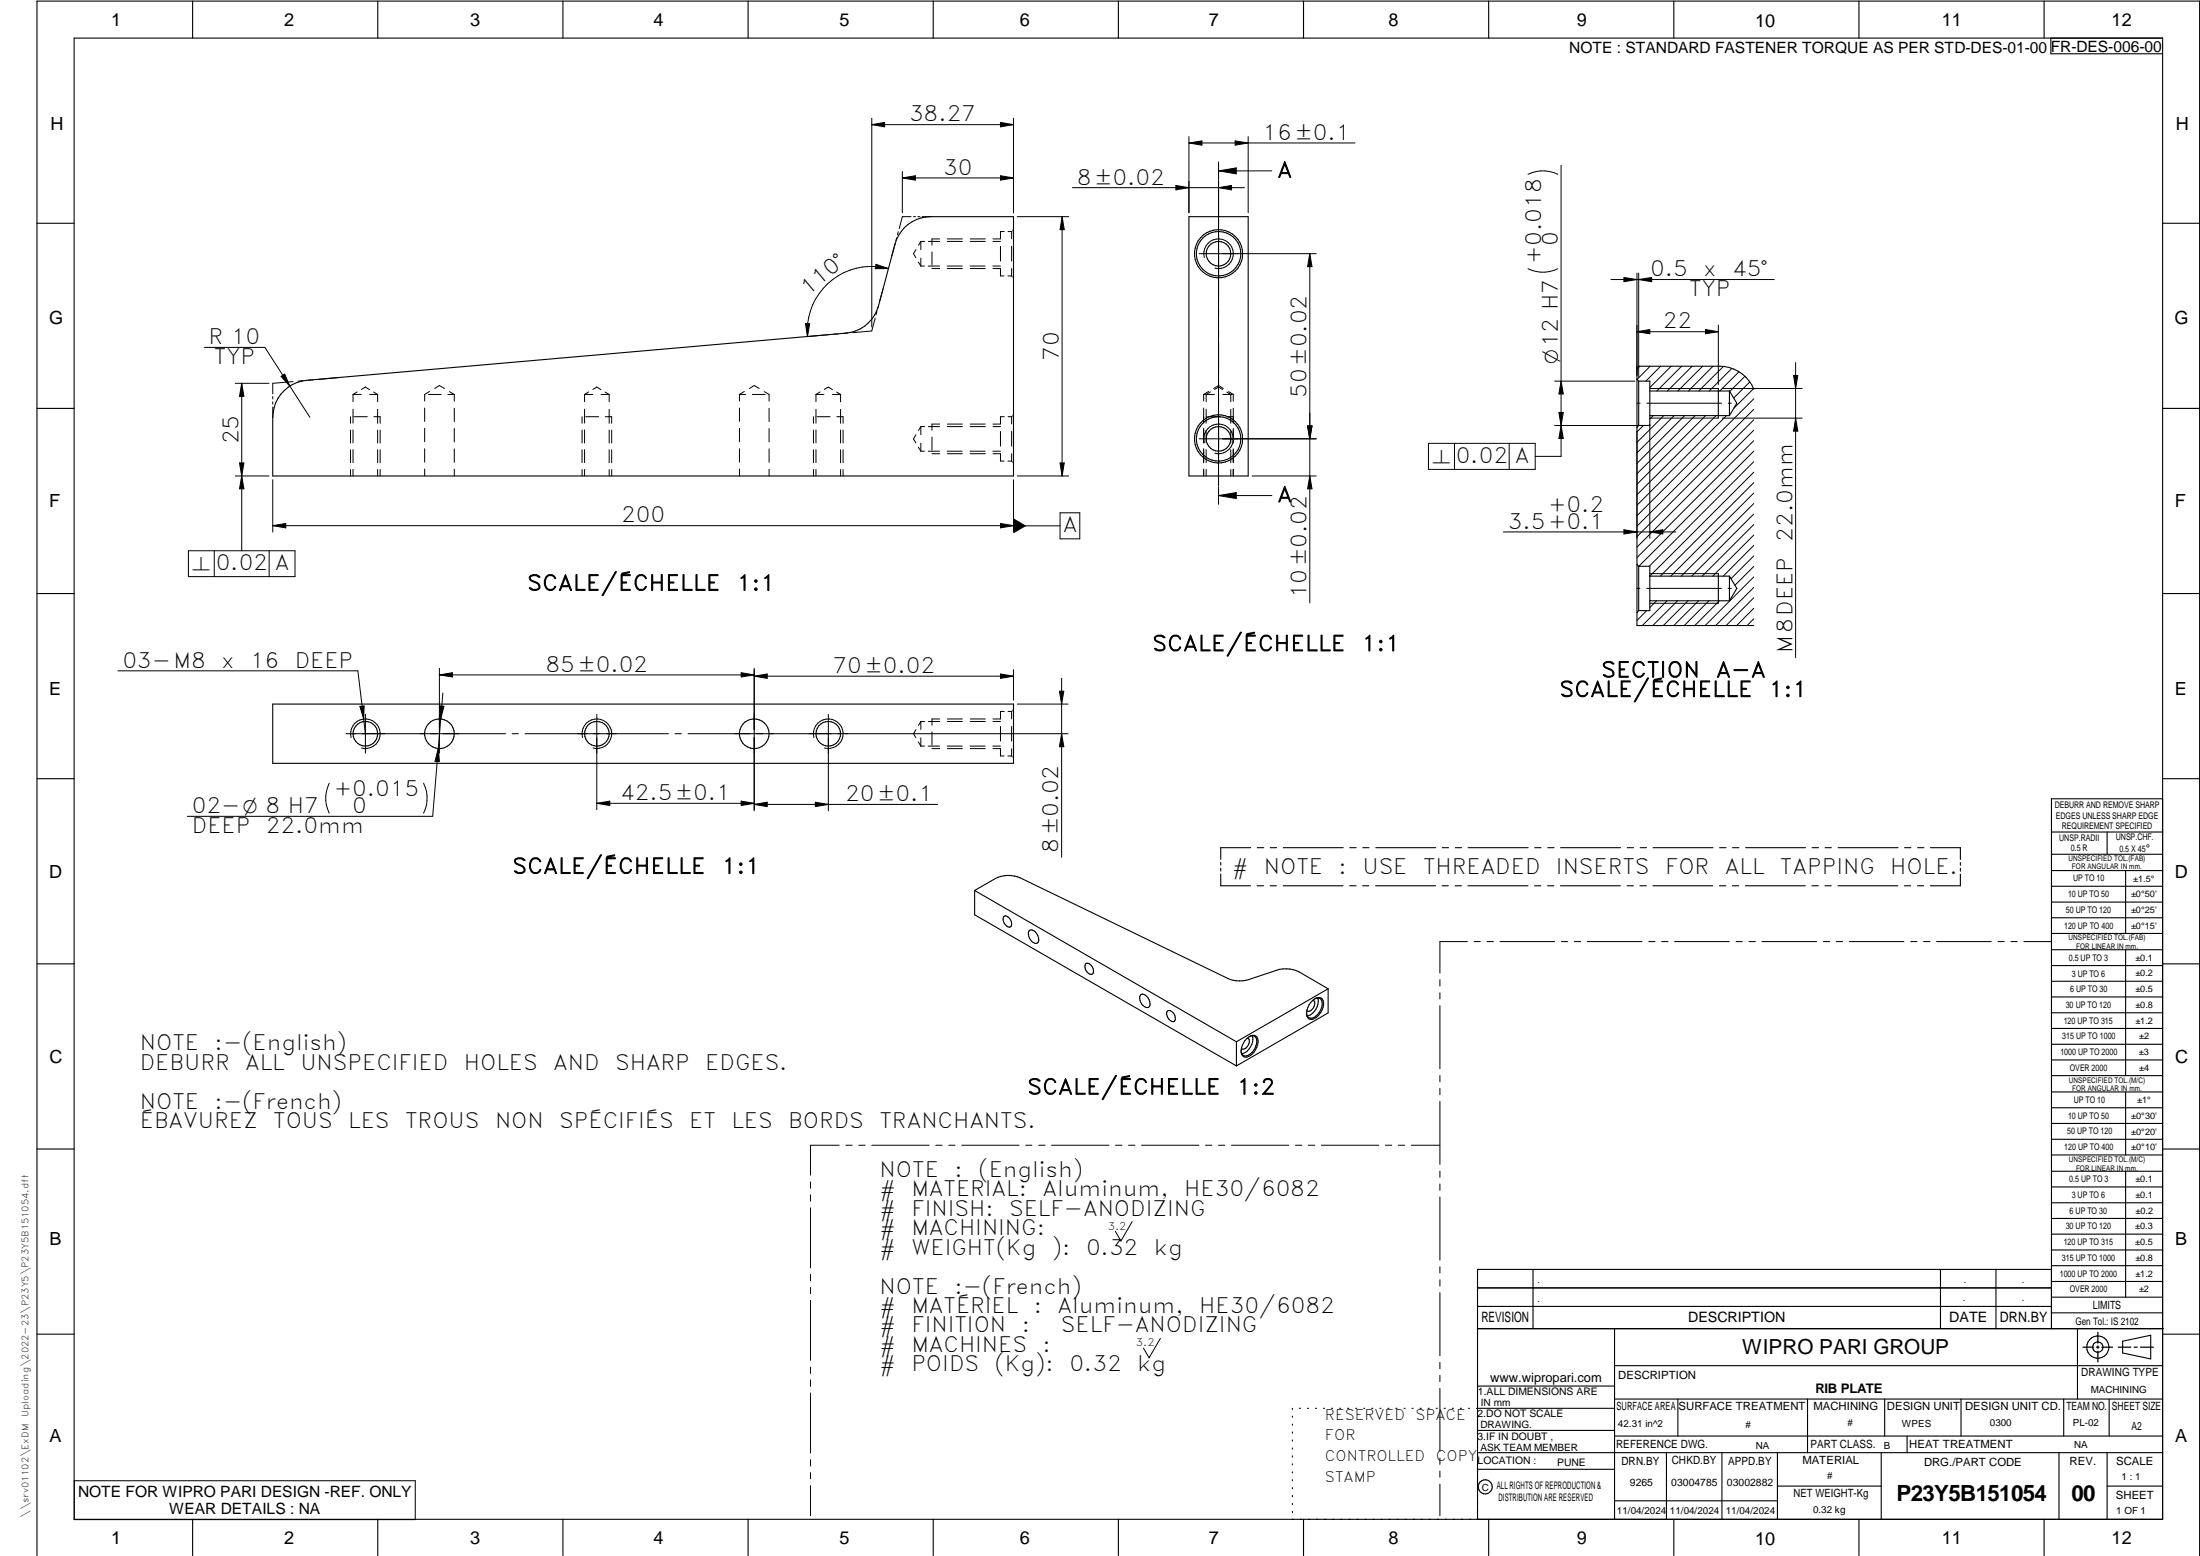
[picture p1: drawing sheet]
<svg xmlns="http://www.w3.org/2000/svg" width="594mm" height="420mm" viewBox="0 0 594 420" stroke-linecap="round" stroke-linejoin="round" font-family="sans-serif">
<g fill="none" stroke="#000" stroke-width=".3">
<path d="M20 10.3h564v400h-564zM52 .3v10M102 .3v10M152 .3v10M202 .3v10M252 .3v10M302 .3v10M352 .3v10M402 .3v10M452 .3v10M502 .3v10M552 .3v10"/>
<path d="M553.8 10.3v4.2h30.2M321 58.5h16.1v70h-16.1zM10 60.3h10M584 60.3h10M10 110.3h10M76.8 105.5a9.6 9.6 0 0 1 6-2.8l145.6-12.7a9.9 9.9 0 0 0 8.8-7.4l4.5-16.7a10 10 0 0 1 9.6-7.4h22.4v70h-200v-15.8a9.8 9.8 0 0 1 3.1-7.2zM442 102.4l.5 .5M442.5 114.9l-.5 .5M442.5 102.9v12M442.5 102.9h3v12h-3M445.5 105.6h21.5M445.5 112.2h21.5"/>
<path d="M464 104.9v8M467 105.6v6.6M467 105.6l2 3.3-2 3.3M473.6 105.1a10 10 0 0 0-9.3-6.2h-22.3v70h31.6M584 110.3h10M442 152.4l.5 .5M442.5 152.9v12M442.5 152.9h3v12h-3M445.5 155.6h21.5M464 154.9v8M467 155.6v6.6M467 155.6l2 3.3-2 3.3"/>
<path d="M10 160.3h10M442.5 164.9l-.5 .5M445.5 162.2h21.5M584 160.3h10M73.7 190.1h200v16h-200zM10 210.3h10M584 215.7h-30v143.1M584 210.3h10M329.6 236v3.2h8.1M329.6 232.9v.7M329.6 234.4v.8M337.7 228.9h-8.1v3.1"/>
<path d="M339.5 239.2h1.7M339.5 228.9h1.7M343 239.2h1.7M343 228.9h1.7M346.5 239.2h16.2M346.5 228.9h16.2M364.4 239.2h1.8M364.5 228.9h1.7M368 239.2h1.6M368 228.9h1.7M371.5 239.2h16.1M371.5 228.9h16.2"/>
<path d="M389.4 239.2h1.7M389.5 228.9h1.7M392.9 239.2h1.7M393 228.9h1.7M396.4 239.2h16.2M396.4 228.9h16.3M414.4 239.2h1.7M414.4 228.9h1.7M417.9 239.2h1.7M418 228.9h1.6M421.4 239.2h16.2M421.4 228.9h16.2"/>
<path d="M439.4 239.2h1.7M439.4 228.9h1.7M442.8 239.2h1.8M442.9 228.9h1.7M446.4 239.2h16.1M446.4 228.9h16.2M464.3 239.2h1.7M464.3 228.9h1.8M467.8 239.2h1.7M467.9 228.9h1.7M471.3 239.2h16.2M471.4 228.9h16.1"/>
<path d="M489.3 239.2h1.7M489.3 228.9h1.8M492.8 239.2h1.7M492.8 228.9h1.7M496.3 239.2h16.2M496.4 228.9h16.1M514.3 239.2h1.7M514.3 228.9h1.7M517.8 239.2h1.7M517.8 228.9h1.7M521.3 228.9h8.1v3.2M529.4 232.9v.7"/>
<path d="M529.4 234.5v.7M529.4 236.1v3.1h-8.2M554 224.7h30M554 230.7h30M554 235.1h30M554 239.3h30M569 224.7v6M574 235.1v17M263.2 240.5l5.6-3.3a7.9 7.9 0 0 1 6.7-.1l56.7 27.4 1.7 .3 2.6-.1 8.2-2.7a8.3 8.3 0 0 1 6.1 .4l7.8 4.6M263.2 240.5l70.7 40.8M263.2 240.5v6.5l70.7 40.8M271.2 247.4a1.93 1.93 0 0 1 1.7 2.9 1.93 1.93 0 0 1-1.7-2.9z"/>
<path d="M278.1 251.2a2.35 2.35 0 0 1 2.4 2.8 1.01 1.01 0 0 1-.9 .8 1.01 1.01 0 0 1-1-.6l-.6-1a1.79 1.79 0 0 1 .1-2zM554 243.6h30M554 247.8h30M554 252.1h30M554 256.5h30M574 256.5v33.9M10 260.3h10M293.3 260.1a1.93 1.93 0 0 1 1.7 2.9 1.94 1.94 0 0 1-1.9-2.6zM308.1 268.5a2.44 2.44 0 0 1 2.3 3.3 1.34 1.34 0 0 1-2.1-.7l-.3-.5a1.87 1.87 0 0 1 .1-2.1zM315.4 272.9a1.91 1.91 0 0 1 1.7 2.9 1.93 1.93 0 0 1-1.7-2.9zM337.3 279.9a1.36 1.36 0 0 1 1.7 .1 1.36 1.36 0 0 1 .3 1.6 3.9 3.9 0 0 1-3.2 3.6 1.29 1.29 0 0 1-1-1.5M338.1 279.7a4 4 0 0 1-2.8 4.8"/>
<path d="M354.4 270.3a1.68 1.68 0 0 1 2.9-.1 4.3 4.3 0 0 1-3.4 5.1 1.5 1.5 0 0 1-1.1-2l.7-1.9zM354.5 270.1a1.45 1.45 0 0 1 0 2.3 1.19 1.19 0 0 1-1.6 .5M355 269.7a1.26 1.26 0 0 1 1.4-.1 1.26 1.26 0 0 1 .6 1.2 4.1 4.1 0 0 1-3.2 4.2 1.37 1.37 0 0 1-1-1.5M355.8 269.5a4.1 4.1 0 0 1-2.8 4.8M358.6 267v6.5l-24.7 14.3M358.6 267l-24.7 14.3M554 260.7h30M554 265h30M554 269.2h30M554 273.5h30M554 277.7h30M584 260.3h10"/>
<path d="M333.9 281.3v6.5M336.7 280.5a1.68 1.68 0 0 1 2.9-.1 4.6 4.6 0 0 1-2.9 5.1 1.45 1.45 0 0 1-1.6-2l.4-1.3zM336.8 280.3a1.42 1.42 0 0 1 0 2.3 1.16 1.16 0 0 1-1.6 .5M554 282h30M554 286.2h30M554 290.4h30M554 294.9h30M554 299.1h30M574 294.9v17M10 310.3h10M554 303.4h30M554 307.6h30"/>
<path d="M554 311.9h30M554 316.3h30M574 316.3v34M584 310.3h10M554 320.5h30M554 324.8h30M554 329h30M554 333.2h30M554 337.5h30M399 358.8h185.2M399 352.8h155M399 347.8h155"/>
<path d="M414 342.8v16M436 358.8v51.5M524 342.8v16M539 342.8v16M554 341.8h30M554 346h30M554 350.3h30M554 354.5h30M554 342.8h-155v67.5M561 358.8v19M10 360.3h10M399 374.3h37"/>
<path d="M436 377.8h148M453.1 377.8v10M488.1 377.8v14.5M508.9 377.8v10M529.5 377.8v10M557.3 377.8v10M569.5 377.8v10M573.2 362.2l7.6-1.6v6.3l-7.6-1.6zM584 368.8h-148M584 360.3h10M349 380.3v.3M349 382.4v.3"/>
<path d="M349 384.6v.3M349 386.7v.3M349 388.8v.3M349 391v.3M349 393.1v.3M349 395.3v.3M349 397.4v.3M349 399.5v.3M350.9 380.3h.2M353.1 380.3h.2M355.2 380.3h.3M357.4 380.3h.3"/>
<path d="M359.6 380.3h.3M361.7 380.3h.3M363.9 380.3h.3M366.1 380.3h.3M368.3 380.3h.2M370.4 380.3h.3M372.6 380.3h.3M374.8 380.3h.3M376.9 380.3h.4M379.1 380.3h.3M381.3 380.3h.3M383.4 380.3h.4"/>
<path d="M385.6 380.3h.3M387.8 380.3h.3M390 380.3h.3M392.2 380.3h.3M394.3 380.3h.3M396.5 380.3h.3M398.7 380.3h37.3M399 396.7h37M399 392.3h185M399 386.2h37M436 387.8h148M450 392.3v18"/>
<path d="M465 392.3v18M480 392.3v18M508 392.3v18M515 387.8v4.5M556 392.3v18M569 392.3v18M52 410.3v9.7M102 410.3v9.7M152 410.3v9.7M202 410.3v9.7M252 410.3v9.7M302 410.3v9.7"/>
<path d="M349 401.7v.3M349 403.8v.4M349 406v.3M349 408.1v.3M352 410.3v9.7M402 410.3v9.7M436 405.3h44M452 410.3v9.7M480 401.3h28M502 410.3v9.7M552 410.3v9.7M569 401.3h15"/>
<path d="M10 420v-419.7h584v419.7"/>
<circle cx="329" cy="68.5" r="6.5"/>
<circle cx="329" cy="68.5" r="3.3"/>
<circle cx="329.1" cy="68.5" r="6"/>
<circle cx="329" cy="118.5" r="3.3"/>
<circle cx="329" cy="118.5" r="6.5"/>
<circle cx="329.1" cy="118.5" r="6"/>
<circle cx="98.7" cy="198.1" r="3.3"/>
<circle cx="118.7" cy="198.1" r="4"/>
<circle cx="161.2" cy="198.1" r="3.3"/>
<circle cx="203.7" cy="198.1" r="4"/>
<circle cx="223.7" cy="198.1" r="3.3"/>
<circle cx="566.5" cy="363.7" r="1.39"/>
<circle cx="566.5" cy="363.8" r="3"/>
<circle cx="401.1" cy="401.5" r="1.9"/>
</g>
<g fill="none" stroke="#000" stroke-width=".27">
<path d="M235.4 33.7l3.5-.6v1.1zM235.4 31.9v56.4M235.4 33.7h38.3M270.2 33.1l3.5 .6-3.5 .5zM273.7 31.9v25.5M321 36.9v20.5M321 38.6l3.6-.5v1.1zM321 38.6h44.9M333.5 38.1l3.6 .5-3.6 .6zM337.1 36.9v20.5M243.7 46.3v11.1M243.7 48l3.5-.5v1.1z"/>
<path d="M243.7 48h30M246 58.5h-2.3l-.9 3.2M246.7 58.5h.5M247.9 58.5h.5M249 58.5h2.3M270.2 47.5l3.5 .5-3.5 .6zM274.7 58.5h13.9M286.8 58.5l.6 3.5h-1.1zM286.8 58.5v70M289.6 50.7h46.4M317.5 50.1l3.5 .6-3.5 .6zM329.1 50.7l3.5-.6v1.2z"/>
<path d="M329.1 43.7v4.8M329.1 48.8v82.3M329.1 46.1h14.3M329.1 46.1l4.7-.8v1.6zM420.7 47.1a9 9 0 0 0-8.1 0M421.5 44.6v78.6h-6.9M236.6 71.4l3.3 1.1-3.6 .1zM238.5 78l-1 3.5M239.9 72.5a17.4 17.4 0 0 0-21.8 18.4M241.7 65.8l-.9 3.3M242.1 64.2l-.2 .8M242.6 62.6l-.2 .8"/>
<path d="M247.3 67.4l-.6 1.1 .6 1.1M248 70.7l.7 1.1M248.7 65.2v2.2M248.7 69.7v2.1M248.7 71.8h.9M248.7 65.2l-.7 1.1M248.7 65.2h1M250.6 71.8h3.1M250.7 65.2h3M251.7 68v3.5M251.7 72.5h2M253.7 64.5h-2v1.7"/>
<path d="M255.8 71.8h4M255.8 65.2h4.1M255.8 64.5h4.1M255.8 72.5h4.1M262 71.8h4M262 65.2h4.1M262 64.5h4.1M262 72.5h4.1M268.1 71.8h2.1M268.1 65.2h2.1M268.1 64.5h2.1M268.1 72.5h2.1v2h.9"/>
<path d="M270.2 66.5v4M271.2 62.5h-1v2M272.2 74.5h1M272.2 62.5h1M273.2 62.5v2M273.2 66.5v4M273.2 72.5v2M273.2 74.5l.1 .1M273.3 62.4l-.1 .1M273.5 74.8l.2 .2M273.7 62l-.2 .1M325.2 69.6a4 4 0 0 1 3.5-5.1 4 4 0 0 1 4.3 4.4 4 4 0 0 1-5 3.5"/>
<path d="M353.7 68.5l.6 3.5h-1.2zM353.7 68.5v94.3M355.4 68.5h-31.6M420.7 72.6a9 9 0 0 1-8.1 0M435 75.5h44.1M438.5 74.9l3.5 .6-3.5 .6zM442 73.7v27.6M442.5 75.5l3.5-.6v1.2zM442.5 73.7v28.2M55.2 93.8h16.3l12.2 18.9M217.5 87.4h1.1l-.5 3.5zM223.7 90.4l-5.2 .4"/>
<path d="M226.3 90.2l-1.2 .1M228.9 89.9l-1.2 .1M236.3 85.9l-.9 3.5-5.2 .4M236.8 84.2l-.2 .8M237.3 82.4l-.3 .9M442 89.6l3.5-.6v1.1zM442 89.6h22M442.8 98.9l-.8 .8M445.6 98.9l-3.5 3.5M448.4 98.9l-3.9 4M451.3 98.9l-5.8 5.7M454.1 98.9l-6.7 6.7"/>
<path d="M456.9 98.9l-6.6 6.7M459.8 98.9l-6.7 6.7M460.5 89l3.5 .6-3.5 .5zM462.6 98.9l-6.7 6.7M464 87.8v16M465.4 99l-6.7 6.6M467.6 99.5l-6 6.1M484.9 97.9v79.7M63.5 103.5h9.1M65.3 103.5v45.2M65.3 103.5l.6 3.5h-1.2zM73.7 107.1v.6"/>
<path d="M73.7 108.5v.6M73.7 109.9v2.8M75.9 101.6l1-.6 1.4 3.3zM79.1 103l-5.4 .5v2.8M81.9 102.8l-1.4 .1M84.6 102.6l-1.3 .1M91.5 101.9l-5.5 .5M94.7 112.5v1.8M94.7 116.1v3.5M95.3 106.5v2M95.3 110.5v3.8M95.3 106.5h2.3"/>
<path d="M95.3 116.1v3.5M95.7 112.5h3.5M96.5 105.8l-1.2 .7M97.6 105.2l1.1-.7 1.1 .7M99.8 106.5h2.2M100.9 105.9l1.1 .6M101 112.5h1.7v1.8M102 106.5v2M102 110.5v3.8M102 116.1v3.5M102.7 116.1v3.5M114.7 110.2v3.6"/>
<path d="M114.7 115.7v3.6M115.7 106.5h3.5M116 105.7l-1.3 .8v1.8M120 104.9l-1.3-.8-1.3 .8M120.9 106.5h1.8M121.4 105.7l1.3 .8M122.7 106.5v1.8M122.7 110.2v3.6M122.7 115.7v3.6M157.2 112.5v1.8M157.2 116.1v3.5M157.9 116.1v3.5"/>
<path d="M157.9 106.5h2.2M157.9 106.5v2M157.9 110.5v3.8M158.2 112.5h3.5M159 105.8l-1.1 .7M160.1 105.2l1.1-.7 1.1 .7M162.3 106.5h2.2M163.4 105.9l1.1 .6M163.4 112.5h1.8v1.8M164.5 116.1v3.5M164.5 106.5v2M164.5 110.5v3.8"/>
<path d="M165.2 116.1v3.5M199.7 106.5h1.7M199.7 106.5v1.8M199.7 110.2v3.6M199.7 115.7v3.6M201 105.7l-1.3 .8M203.2 106.5h3.4M205 104.9l-1.3-.8-1.3 .8M206.4 105.7l1.3 .8v1.8M207.7 110.2v3.6M207.7 115.7v3.6M219.7 112.5v1.8"/>
<path d="M219.7 116.1v3.5M220.3 106.5h2.2M220.3 116.1v3.5M220.3 106.5v2M220.3 110.5v3.8M220.7 112.5h3.4M221.4 105.8l-1.1 .7M222.6 105.2l1.1-.7 1.1 .7M224.8 106.5h2.2M225.9 105.9l1.1 .6M226 112.5h1.7v1.8M227 116.1v3.5"/>
<path d="M227 106.5v2M227 110.5v3.8M227.7 116.1v3.5M247.3 117.4l-.6 1.1 .6 1.1M248.7 115.2v2.2M248.7 119.7v2.1M248.7 115.2l-.7 1M248.7 115.2h1M250.7 115.2h3M251.7 118v3.5M253.7 114.5h-2v1.7M255.8 114.5h4.1"/>
<path d="M255.8 115.2h4.1M262 114.5h4.1M262 115.2h4.1M268.1 115.2h2.1M270.2 116.5v4M271.2 112.5h-1v2h-2.1M272.2 112.5h1M273.2 112.5v2M273.2 116.5v4M273.3 112.4l-.1 .1M273.7 112l-.2 .1M325 106.5v1.8"/>
<path d="M325 110.2v4.1M325 115.7v3.9M325 106.5h.3M325.2 119.5a4 4 0 0 1 3.5-5 4 4 0 0 1 4.3 4.4 4 4 0 0 1-5 3.5M325.5 106.5h2.4M325.7 110.5v3.8M325.7 116.1v3.5M326.1 112.5h3.5M326.4 105.7l-1.4 .8M326.8 105.8l-1.1 .7v2M328 105.2l1.1-.7 1.1 .7M330.2 106.5h2.4"/>
<path d="M330.4 104.9l-1.3-.8-1.4 .8M331.3 105.9l1.1 .6v2M331.3 112.5h1.7M331.8 105.7l1.2 .8M332.4 110.5v3.8M332.4 116.1v3.5M332.9 106.5h.1M333 106.5v1.8M333 110.2v4.1M333 115.7v3.9M353.1 115h1.2l-.6 3.5zM355.4 118.5h-31.6"/>
<path d="M385.7 119.7h28.9v7h-28.9zM392.8 119.7v7M407.5 119.7v7M419.8 102.9h21.7M419.8 114.9h23.2M421 111.4l1.1 7h-1.1l1.1-7zM421.5 102.9l.6 3.5h-1.1zM442 116.5v28.9M442 108.9h.9M443.8 114.9l-1.8 1.7M444.7 108.9h20.2M445.5 104.9h18.5"/>
<path d="M445.5 112.9h18.5M445.5 114.6v30.8M446.4 112.2l-.9 .9M449.3 112.2l-7.3 7.3M452.1 112.2l-10.1 10.1M454.9 112.2l-12.9 12.9M457.7 112.2l-15.7 15.7M460.6 112.2l-18.6 18.6M463.4 112.2l-21.4 21.4M465.1 104.9h21.6M465.1 112.9h21.6M466.2 112.2l-24.2 24.2"/>
<path d="M466.7 108.9h.8M469.6 100.4l-5.2 5.2M471.2 101.6l-4.1 4.1M472.5 103.1l-4.3 4.4M473.5 104.9l-5.3 5.3M473.6 107.7l-31.6 31.6M473.6 110.5l-31.6 31.6M473.6 113.4l-31.6 31.5M473.6 116.2l-31.6 31.5M473.6 119l-31.6 31.6M484.3 101.4h1.2l-.6 3.5zM484.9 112.9l.6 3.5h-1.2z"/>
<path d="M63.5 128.5h9.1M64.7 125h1.2l-.6 3.5zM65.3 128.5l.6 3.5h-1.2zM73.7 129.5v14.2M94.7 121.5v3.5M94.7 126.8v1.7M95.3 121.4v3.5M95.3 126.7v1.8M102 121.5v3.5M102 126.8v1.7M102.7 121.5v3.5M102.7 126.8v1.7"/>
<path d="M114.7 121.2v3.6M114.7 126.7v1.8M122.7 121.2v3.6M122.7 126.7v1.8M157.2 121.5v3.5M157.2 126.8v1.7M157.9 121.4v3.5M157.9 126.7v1.8M164.5 121.5v3.5M164.5 126.8v1.7M165.2 121.5v3.5M165.2 126.8v1.7"/>
<path d="M199.7 121.2v3.6M199.7 126.7v1.8M207.7 121.2v3.6M207.7 126.7v1.8M219.7 121.5v3.5M219.7 126.8v1.7M220.3 121.4v3.5M220.3 126.7v1.8M227 121.5v3.5M227 126.8v1.7M227.7 121.5v3.5M227.7 126.8v1.7"/>
<path d="M248 120.7l.7 1.1M248.7 121.8h.9M250.6 121.8h3.1M251.7 122.5h2M255.8 121.8h4M255.8 122.5h4.1M262 121.8h4M262 122.5h4.1M268.1 121.8h2.1M268.1 122.5h2.1v2h.9M272.2 124.5h1M273.2 122.5v2"/>
<path d="M273.2 124.5l.1 .1M273.5 124.8l.2 .2M273.7 129.5v14.2M274.7 128.5h13.9M286.3 125h1.1l-.6 3.5zM286.3 138.5h5.3v7h-5.3zM325 121.2v3.8M325 126.7v1.8M325.7 121.4v3.5M325.7 126.7v1.8M329.1 133.8l4.7-.8v1.6zM329.1 131.4v4.8"/>
<path d="M329.1 133.8h14.3M332.4 121.5v3.5M332.4 126.8v1.7M333 121.2v3.8M333 126.7v1.8M338.1 128.5h17.3M353.7 128.5l.6 3.5h-1.2zM473.6 138.8l-16.8 16.8M473.6 121.8l-31.1 31.1M473.6 124.7l-28.3 28.2M473.6 127.5l-28.1 28.1M473.6 130.3l-25.3 25.3"/>
<path d="M473.6 133.1l-22.4 22.5M473.6 136l-19.6 19.6M50.9 148.7h28.8v7h-28.8zM57.9 148.7v7M72.7 148.7v7M73.7 141.9l3.5-.5v1.1zM73.7 141.9l212.6 .1M270.2 141.4l3.5 .5-3.5 .6zM406 143.6h46.5M438.5 143l3.5 .6-3.5 .6zM442 158.9h.8M444.7 158.9h20.2"/>
<path d="M445.5 154.9h18.5M445.5 143.6l3.5-.6v1.2zM466.6 158.9h.9M473.6 141.6l-14 14M473.6 144.5l-11.1 11.1M473.6 147.3l-8.3 8.3M473.6 150.1l-6.2 6.2M473.6 153l-5.1 5M473.6 155.8l-13.1 13.1M473.6 158.6l-10.3 10.3M444.7 164.9l-2.7 2.7M445.5 162.9h18.5"/>
<path d="M447.3 162.2l-1.8 1.8M450.2 162.2l-6.7 6.7M453 162.2l-6.7 6.7M455.8 162.2l-6.7 6.7M458.7 162.2l-6.7 6.7M461.5 162.2l-6.7 6.7M464.3 162.2l-6.6 6.7M473.6 161.4l-7.5 7.5M473.6 164.3l-4.6 4.6M473.6 167.1l-1.8 1.8M31.8 181.1h64.8l2.1 17M93.4 198.1h43.1"/>
<path d="M94.8 199.2a4 4 0 0 1 3.5-5 4 4 0 0 1 4.3 4.3 4 4 0 0 1-5 3.5M97.2 190.8l1.1-.2-.1 3.5zM98.7 192.9v10.5M118.7 180.5v22.9M118.7 182.2l3.5-.5v1.1zM118.7 182.2h85M118.7 190.6l1.2 .1-.9 3.4zM119.6 187.2l-2.8 33.2h-66.2M138.3 198.1h1.7M141.8 198.1h38.7M157.3 199.2a4 4 0 0 1 3.5-5.1 4 4 0 0 1 4.3 4.3 4 4 0 0 1-5 3.6M161.2 192.9v25.8"/>
<path d="M182.3 198.1h1.7M185.8 198.1h102.6M200.1 181.7l3.6 .5-3.6 .6zM203.7 182.6l3.5-.6v1.2zM203.7 180.5v38.4M203.7 182.6h70M219.8 199.2a4 4 0 0 1 3.5-5.1 4 4 0 0 1 4.3 4.3 4 4 0 0 1-5 3.6M223.7 192.9v26M247.3 197l-.6 1.1 .6 1.1M248.7 194.8v2.2M248.7 199.2v2.3M248.7 194.8l-.7 1.1"/>
<path d="M248.7 194.8h1M251.7 197.6v3.5M253.7 194.1h-2v1.7M253.7 194.8h-3M255.8 194.1h4.1M255.8 194.8h4.1M262 194.1h4.1M262 194.8h4.1M268.1 194.8h2.1M270.2 182l3.5 .6-3.5 .6zM270.2 196.2v3.9M271.2 192.1h-1v2h-2.1"/>
<path d="M272.2 192.1h1M273.2 192.1v2M273.2 196.2v3.9M273.3 191.9l-.1 .2M273.7 191.6l-.2 .2M273.7 180.8v8.3M274.7 190.1h13.7M286.1 186.6h1.2l-.6 3.5zM286.7 183.1v48.4M286.7 198.1l.6 3.5h-1.2zM88.9 211.5a9.1 9.1 0 0 0 0 8.1M114.4 211.5a9.1 9.1 0 0 1 0 8.1"/>
<path d="M118.4 202.1l.3 3.6-1.2-.1zM161.2 216.9l3.5-.6v1.2zM161.2 216.9h42.5M200.1 216.3l3.6 .6-3.6 .6zM203.7 217.2l3.5-.6v1.2zM203.7 217.2h49.5M220.2 216.6l3.5 .6-3.5 .6zM248 200.3l.7 1.2M248.7 201.5h.9M251.7 202.1h2M253.7 201.5h-3.1M255.8 201.5h4"/>
<path d="M255.8 202.1h4.1M262 201.5h4M262 202.1h4.1M268.1 201.5h2.1M268.1 202.1h2.1M270.2 202.2v1.9h.9M272.2 204.1h1M273.2 204.1l.1 .2M273.2 202.2v1.9M273.5 204.5l.2 .1M396.2 254.3h-7.4v8.5M398.1 254.3h1.6"/>
<path d="M401.5 254.3h1.8M405 254.3h14.8M421.6 254.3h1.7M425.1 254.3h1.7M428.6 254.3h14.8M445.2 254.3h1.7M448.7 254.3h1.7M452.2 254.3h14.8M468.8 254.3h1.7M472.3 254.3h1.7M475.8 254.3h14.8M492.4 254.3h1.7"/>
<path d="M495.8 254.3h1.8M499.4 254.3h14.7M516 254.3h1.6M519.4 254.3h1.8M522.9 254.3h14.8M539.5 254.3h1.7M543 254.3h1.7M546.5 254.3h7.4M388.8 264.5v1.8M388.8 268.1v1.6M388.8 271.6v17M388.8 290.4v1.7"/>
<path d="M388.8 293.9v1.7M388.8 297.4v17M218.9 319.2v1.6M226.6 309.2h-7.7v8.1M228.4 309.2h1.7M231.9 309.2h1.7M235.4 309.2h15.5M252.7 309.2h1.7M256.2 309.2h1.7M259.7 309.2h15.5M277 309.2h1.7M280.5 309.2h1.7"/>
<path d="M284 309.2h15.5M301.2 309.2h1.8M304.8 309.2h1.7M308.3 309.2h15.5M325.5 309.2h1.7M329.1 309.2h1.6M332.6 309.2h15.4M349.8 309.2h1.7M353.3 309.2h1.7M356.8 309.2h15.5M374.1 309.2h1.7M377.6 309.2h1.7"/>
<path d="M381.1 309.2h7.7M388.8 316.2v1.7M388.8 319.7v1.7M218.9 322.6v1.8M218.9 326.1v16.2M305.7 329.9l-3 5.2-1.5-2.6M388.8 323.2v17.1M218.9 344.1v1.8M218.9 347.6v1.7M218.9 351.2v16.1M388.8 342.1v1.6M388.8 345.6v1.7"/>
<path d="M388.8 349v17.1M218.9 369.1v1.7M218.9 372.6v1.8M218.9 376.1v16.2M313.3 361.4l-3 5.2-1.5-2.6M388.8 367.9v1.7M388.8 371.4v1.7M388.8 374.9v17M20.1 399.8h92v10.5h-92zM218.9 394.1v1.8M218.9 397.6v1.7M388.8 393.7v1.7"/>
<path d="M388.8 397.2v1.7M218.9 401.2v8.1M388.8 400.7v8.6"/>
</g>
<path d="M566.5 359.7v3M562.5 363.8h2.9M566.1 363.8h.7M566.5 363.4v.7M566.5 364.9v2.8M567.6 363.8h2.9M572 363.8h3.4M576.3 363.8h.8M578 363.8h3.5" fill="none" stroke="#000" stroke-width=".34"/>
<g fill="#000">
<path d="M235.4 33.7l3.5-.6v1.1zM270.2 33.1l3.5 .6-3.5 .5zM321 38.6l3.6-.5v1.1zM333.5 38.1l3.6 .5-3.6 .6zM243.7 48l3.5-.5v1.1zM270.2 47.5l3.5 .5-3.5 .6zM317.5 50.1l3.5 .6-3.5 .6zM329.1 50.7l3.5-.6v1.2zM329.1 46.1l4.7-.8v1.6zM236.6 71.4l3.3 1.1-3.6 .1zM286.8 58.5l.6 3.5h-1.1zM353.7 68.5l.6 3.5h-1.2z"/>
<path d="M438.5 74.9l3.5 .6-3.5 .6zM442.5 75.5l3.5-.6v1.2zM217.5 87.4h1.1l-.5 3.5zM442 89.6l3.5-.6v1.1zM460.5 89l3.5 .6-3.5 .5zM65.3 103.5l.6 3.5h-1.2zM75.9 101.6l1-.6 1.4 3.3zM353.1 115h1.2l-.6 3.5zM421.5 102.9l.6 3.5h-1.1zM421 111.4h1.1l-.6 3.5zM421.5 114.9l.6 3.5h-1.1zM484.3 101.4h1.2l-.6 3.5z"/>
<path d="M484.9 112.9l.6 3.5h-1.2zM64.7 125h1.2l-.6 3.5zM65.3 128.5l.6 3.5h-1.2zM273.7 140l3.4 2-3.4 2zM286.3 125h1.1l-.6 3.5zM329.1 133.8l4.7-.8v1.6zM353.7 128.5l.6 3.5h-1.2zM73.7 141.9l3.5-.5v1.1zM270.2 141.4l3.5 .5-3.5 .6zM438.5 143l3.5 .6-3.5 .6zM445.5 143.6l3.5-.6v1.2zM97.2 190.8l1.1-.2-.1 3.5z"/>
<path d="M118.7 190.6l1.2 .1-.9 3.4zM118.7 182.2l3.5-.5v1.1zM200.1 181.7l3.6 .5-3.6 .6zM203.7 182.6l3.5-.6v1.2zM270.2 182l3.5 .6-3.5 .6zM286.1 186.6h1.2l-.6 3.5zM118.4 202.1l.3 3.6-1.2-.1zM161.2 216.9l3.5-.6v1.2zM200.1 216.3l3.6 .6-3.6 .6zM203.7 217.2l3.5-.6v1.2zM220.2 216.6l3.5 .6-3.5 .6zM286.7 198.1l.6 3.5h-1.2z"/>
</g>
<g font-size="6">
<text x="512.1" y="405.2">P23Y5B151054</text>
<text x="559.4" y="405.2">00</text>
</g>
<g font-size="5.7">
<text x="245.5" y="32.8">38.27</text>
<text x="340.9" y="37.8">16±0.1</text>
<text x="254.7" y="47.2">30</text>
<text x="344.9" y="47.9">A</text>
<text x="290.8" y="49.8">8±0.02</text>
<text x="416.1" y="71.3" transform="rotate(-90 416.1 71.3)">+0.018</text>
<text x="420.7" y="66.4" transform="rotate(-90 420.7 66.4)">0</text>
<text x="445.6" y="74.6">0.5</text>
<text x="459.9" y="74.6">x</text>
<text x="467.7" y="74.6">45°</text>
<text x="218.2" y="79.9" transform="rotate(-40 218.2 79.9)">110°</text>
<text x="456.1" y="79.9">TYP</text>
<text x="449.1" y="88.7">22</text>
<text x="56.3" y="92.9">R 10</text>
<text x="57.7" y="98.2">TYP</text>
<text x="286" y="97.5" transform="rotate(-90 286 97.5)">70</text>
<text x="352.8" y="107.4" transform="rotate(-90 352.8 107.4)">50±0.02</text>
<text x="64.4" y="120" transform="rotate(-90 64.4 120)">25</text>
<text x="393.1" y="125">0.02 A</text>
<text x="344.9" y="135.6">A</text>
<text x="167.7" y="141.1">200</text>
<text x="287" y="143.7">A</text>
<text x="407.2" y="142.7">3.5+0.1</text>
<text x="418.1" y="138.2">+0.2</text>
<text x="484" y="146.3" transform="rotate(-90 484 146.3)">22.0mm</text>
<text x="58.2" y="154">0.02 A</text>
<text x="142.4" y="159.4">SCALE/ÉCHELLE</text>
<text x="198.9" y="159.4">1:1</text>
<text x="352.8" y="161.5" transform="rotate(-90 352.8 161.5)">10±0.02</text>
<text x="311.1" y="175.8">SCALE/ÉCHELLE</text>
<text x="367.7" y="175.8">1:1</text>
<text x="484" y="176.4" transform="rotate(-90 484 176.4)">M8DEEP</text>
<text x="33.1" y="180.3">03-M8</text>
<text x="59.7" y="180.3">x</text>
<text x="67.5" y="180.3">16</text>
<text x="79.6" y="180.3">DEEP</text>
<text x="147.3" y="181.4">85±0.02</text>
<text x="224.8" y="181.7">70±0.02</text>
<text x="432.4" y="182.9">SECTION</text>
<text x="463.4" y="182.9">A-A</text>
<text x="421.1" y="188.1">SCALE/ÉCHELLE</text>
<text x="477.6" y="188.1">1:1</text>
<text x="90.1" y="215">+0.015</text>
<text x="51.8" y="219.6">02-O 8 H7</text>
<text x="95.1" y="219.6">0</text>
<text x="167.5" y="216">42.5±0.1</text>
<text x="228.2" y="216.3">20±0.1</text>
<text x="51.8" y="224.8">DEEP</text>
<text x="71.8" y="224.8">22.0mm</text>
<text x="285.8" y="230.3" transform="rotate(-90 285.8 230.3)">8±0.02</text>
<text x="138.3" y="235.9">SCALE/ÉCHELLE</text>
<text x="194.9" y="235.9">1:1</text>
<text x="332.7" y="236.1">#</text>
<text x="341.3" y="236.1">NOTE</text>
<text x="361.5" y="236.1">:</text>
<text x="367.9" y="236.1">USE</text>
<text x="384.3" y="236.1">THREADED</text>
<text x="420.2" y="236.1">INSERTS</text>
<text x="449.6" y="236.1">FOR</text>
<text x="465.7" y="236.1">ALL</text>
<text x="480.6" y="236.1">TAPPING</text>
<text x="510.4" y="236.1">HOLE.</text>
<text x="37.8" y="283.6">NOTE</text>
<text x="57.9" y="283.6">:-(English)</text>
<text x="37.8" y="288.9">DEBURR</text>
<text x="66.2" y="288.9">ALL</text>
<text x="81.1" y="288.9">UNSPECIFIED</text>
<text x="125.2" y="288.9">HOLES</text>
<text x="149.4" y="288.9">AND</text>
<text x="166.1" y="288.9">SHARP</text>
<text x="190.5" y="288.9">EDGES.</text>
<text x="37.8" y="299.4">NOTE</text>
<text x="57.9" y="299.4">:-(French)</text>
<text x="277.4" y="295.5">SCALE/ÉCHELLE</text>
<text x="333.9" y="295.5">1:2</text>
<text x="37.8" y="304.6">ÉBAVUREZ</text>
<text x="73.8" y="304.6">TOUS</text>
<text x="94.1" y="304.6">LES</text>
<text x="109.4" y="304.6">TROUS</text>
<text x="133.7" y="304.6">NON</text>
<text x="151" y="304.6">SPÉCIFIÉS</text>
<text x="186.1" y="304.6">ET</text>
<text x="197.5" y="304.6">LES</text>
<text x="212.9" y="304.6">BORDS</text>
<text x="237.5" y="304.6">TRANCHANTS.</text>
<text x="237.5" y="317.8">NOTE</text>
<text x="257.7" y="317.8">:</text>
<text x="264.1" y="317.8">(English)</text>
<text x="237.5" y="323">#</text>
<text x="246.1" y="323">MATERIAL:</text>
<text x="281.5" y="323">Aluminum,</text>
<text x="319.8" y="323">HE30/6082</text>
<text x="237.5" y="328.3">#</text>
<text x="246.1" y="328.3">FINISH:</text>
<text x="272.5" y="328.3">SELF-ANODIZING</text>
<text x="237.5" y="333.5">#</text>
<text x="246.1" y="333.5">MACHINING:</text>
<text x="237.5" y="338.8">#</text>
<text x="246.1" y="338.8">WEIGHT(Kg</text>
<text x="284" y="338.8">):</text>
<text x="293.3" y="338.8">0.32</text>
<text x="311.6" y="338.8">kg</text>
<text x="237.5" y="349.3">NOTE</text>
<text x="257.7" y="349.3">:-(French)</text>
<text x="237.5" y="354.5">#</text>
<text x="237.5" y="359.8">#</text>
<text x="246.1" y="359.8">FINITION</text>
<text x="246.1" y="354.5">MATÉRIEL</text>
<text x="275.9" y="359.8">:</text>
<text x="279.2" y="354.5">:</text>
<text x="285.6" y="354.5">Aluminum,</text>
<text x="286.5" y="359.8">SELF-ANODIZING</text>
<text x="323.8" y="354.5">HE30/6082</text>
<text x="237.5" y="365">#</text>
<text x="246.1" y="365">MACHINES</text>
<text x="281.5" y="365">:</text>
<text x="237.5" y="370.3">#</text>
<text x="246.1" y="370.3">POIDS</text>
<text x="268.5" y="370.3">(Kg):</text>
<text x="288.8" y="370.3">0.32</text>
<text x="307.1" y="370.3">kg</text>
</g>
<text font-size="5.6" x="470.5" y="365.5">WIPRO PARI GROUP</text>
<g font-size="5.4">
<text x="420.7" y="98.4" transform="rotate(-90 420.7 98.4)">O12 H7</text>
<text x="386.8" y="125">n</text>
<text x="51.9" y="154">n</text>
</g>
<g font-size="4.9">
<text x="30" y="6.9">1</text>
<text x="76.7" y="6.9">2</text>
<text x="127" y="6.9">3</text>
<text x="176.5" y="6.9">4</text>
<text x="226.7" y="6.9">5</text>
<text x="275.4" y="6.9">6</text>
<text x="326.4" y="6.9">7</text>
<text x="375" y="6.9">8</text>
<text x="425.8" y="6.9">9</text>
<text x="473.9" y="7.3">10</text>
<text x="524.3" y="6.9">11</text>
<text x="570.2" y="6.9">12</text>
<text x="13.6" y="35.1">H</text>
<text x="587.6" y="35.1">H</text>
<text x="13.2" y="87.5">G</text>
<text x="587.2" y="87.5">G</text>
<text x="13.2" y="137">F</text>
<text x="587.2" y="137">F</text>
<text x="13.2" y="187.6">E</text>
<text x="587.2" y="187.6">E</text>
<text x="13.2" y="237">D</text>
<text x="587.2" y="237">D</text>
<text x="13.4" y="287.1">C</text>
<text x="587.4" y="287.1">C</text>
<text x="13.4" y="336.2">B</text>
<text x="587.4" y="336.2">B</text>
<text x="13.4" y="389.3">A</text>
<text x="587.4" y="389.3">A</text>
<text x="30" y="416.9">1</text>
<text x="76.7" y="416.9">2</text>
<text x="127" y="416.9">3</text>
<text x="176.5" y="416.9">4</text>
<text x="226.7" y="416.9">5</text>
<text x="275.4" y="416.9">6</text>
<text x="326.4" y="416.9">7</text>
<text x="375" y="416.9">8</text>
<text x="425.8" y="416.9">9</text>
<text x="473.9" y="417.3">10</text>
<text x="524.3" y="416.9">11</text>
<text x="570.2" y="416.9">12</text>
</g>
<g font-size="4.2">
<text x="423.7" y="14.3">NOTE : STANDARD FASTENER TORQUE AS PER STD-DES-01-00</text>
<text x="553.8" y="14">FR-DES-006-00</text>
<text x="21.1" y="404.3">NOTE FOR WIPRO PARI DESIGN -REF. ONLY</text>
<text x="45.7" y="408.8">WEAR DETAILS : NA</text>
</g>
<g font-size="3.9">
<text x="400" y="357.1">REVISION</text>
<text x="455.9" y="357.1">DESCRIPTION</text>
<text x="526.4" y="357.1">DATE</text>
<text x="540" y="357.1">DRN.BY</text>
<text x="357.8" y="383.3">RESERVED</text>
<text x="382.3" y="383.3">SPACE</text>
<text x="357.8" y="388.9">FOR</text>
<text x="357.8" y="394.5">CONTROLLED</text>
<text x="387.8" y="394.5">COPY</text>
<text x="357.8" y="400">STAMP</text>
</g>
<text font-size="3.6" x="490.2" y="376.1">RIB PLATE</text>
<text font-size="3.5" x="402.4" y="373.3">www.wipropari.com</text>
<g font-size="3.1">
<text x="565.1" y="353.5">LIMITS</text>
<text x="562" y="371.7">DRAWING TYPE</text>
<text x="437" y="372.3">DESCRIPTION</text>
<text x="436.5" y="380.8">SURFACE AREA</text>
<text x="453.3" y="380.8">SURFACE TREATMENT</text>
<text x="489.7" y="380.8">MACHINING</text>
<text x="509.5" y="380.8">DESIGN UNIT</text>
<text x="530.6" y="380.8">DESIGN UNIT CD.</text>
<text x="558" y="380.6">TEAM NO.</text>
<text x="570.3" y="380.7">SHEET SIZE</text>
<text x="575.6" y="386.1">A2</text>
<text x="436.4" y="391.1">REFERENCE DWG.</text>
<text x="437.8" y="395.5">DRN.BY</text>
<text x="451.4" y="395.4">CHKD.BY</text>
<text x="466.6" y="395.5">APPD.BY</text>
<text x="486.7" y="395.4">MATERIAL</text>
<text x="488.9" y="390.9">PART CLASS.</text>
<text x="515.6" y="390.9">HEAT TREATMENT</text>
<text x="519.6" y="395.9">DRG./PART CODE</text>
<text x="558.9" y="395.5">REV.</text>
<text x="571.4" y="395.6">SCALE</text>
<text x="484.3" y="404.2">NET WEIGHT-Kg</text>
<text x="571.4" y="404.7">SHEET</text>
</g>
<text font-size="3" x="579.5" y="230.1">°</text>
<g font-size="2.8">
<text x="299.1" y="332.1">3.2</text>
<text x="560.4" y="357.7">Gen Tol.: IS 2102</text>
<text x="306.7" y="363.6">3.2</text>
<text x="399.1" y="376.6">1.ALL DIMENSIONS ARE</text>
<text x="399" y="382.7">2.DO NOT SCALE</text>
<text x="399" y="388.7">3.IF IN DOUBT ,</text>
<text x="399" y="395.4">LOCATION :</text>
<text x="420.5" y="396">PUNE</text>
<text x="404.2" y="402">ALL RIGHTS OF REPRODUCTION &amp;</text>
<text x="440.1" y="401.2">9265</text>
<text x="451.3" y="401.2">03004785</text>
<text x="466.3" y="401.2">03002882</text>
<text x="404.7" y="405.4">DISTRIBUTION ARE RESERVED</text>
</g>
<g font-size="2.7">
<text x="564.6" y="376.2">MACHINING</text>
<text x="399.9" y="379.7">IN mm</text>
<text x="399.7" y="385.7">DRAWING.</text>
<text x="436.9" y="385.4">42.31 in^2</text>
<text x="471.4" y="385.5">#</text>
<text x="498.9" y="385">#</text>
<text x="513.6" y="385.3">WPES</text>
<text x="537.3" y="385.1">0300</text>
<text x="559.7" y="385.1">PL-02</text>
<text x="399.7" y="391.8">ASK TEAM MEMBER</text>
<text x="474.1" y="391.2">NA</text>
<text x="508.7" y="391.2">B</text>
<text x="560.1" y="391.1">NA</text>
<text x="493.4" y="399.5">#</text>
<text x="572.8" y="399.7">1 : 1</text>
<text x="400.1" y="402.5">C</text>
<text x="436.6" y="408.7">11/04/2024</text>
<text x="450.9" y="408.8">11/04/2024</text>
<text x="466" y="408.9">11/04/2024</text>
<text x="489.6" y="408.5">0.32 kg</text>
<text x="571.4" y="408.7">1 OF 1</text>
</g>
<g font-size="2.5">
<text x="554.9" y="218.3">DEBURR AND REMOVE SHARP</text>
<text x="555.2" y="221">EDGES UNLESS SHARP EDGE</text>
<text x="556.1" y="227.1">UNSP.RADII</text>
<text x="556.8" y="223.8">REQUIREMENT SPECIFIED</text>
<text x="571.4" y="226.9">UNSP.CHF.</text>
<text x="559.2" y="229.9">0.5 R</text>
<text x="572.3" y="230.1">0.5 X 45</text>
<text x="559.8" y="238">UP TO 10</text>
<text x="576.1" y="238.1">±1.5°</text>
<text x="558.5" y="242.2">10 UP TO 50</text>
<text x="575.5" y="242.3">±0°50'</text>
<text x="557.4" y="250.7">120 UP TO 400</text>
<text x="557.9" y="246.5">50 UP TO 120</text>
<text x="575.5" y="250.7">±0°15'</text>
<text x="575.5" y="246.5">±0°25'</text>
<text x="558.7" y="259.4">0.5 UP TO 3</text>
<text x="559.5" y="263.7">3 UP TO 6</text>
<text x="576.6" y="263.6">±0.2</text>
<text x="576.6" y="259.4">±0.1</text>
<text x="559" y="267.9">6 UP TO 30</text>
<text x="576.6" y="267.9">±0.5</text>
<text x="557.8" y="272.2">30 UP TO 120</text>
<text x="576.6" y="272.2">±0.8</text>
<text x="556.9" y="280.7">315 UP TO 1000</text>
<text x="557.3" y="276.4">120 UP TO 315</text>
<text x="576.6" y="276.4">±1.2</text>
<text x="577.7" y="280.7">±2</text>
<text x="556.4" y="284.9">1000 UP TO 2000</text>
<text x="577.6" y="284.9">±3</text>
<text x="558.9" y="289.2">OVER 2000</text>
<text x="577.7" y="289.3">±4</text>
<text x="560" y="297.9">UP TO 10</text>
<text x="577.1" y="297.9">±1°</text>
<text x="558.5" y="302.1">10 UP TO 50</text>
<text x="575.5" y="302.1">±0°30'</text>
<text x="557.4" y="310.6">120 UP TO 400</text>
<text x="558.2" y="306.3">50 UP TO 120</text>
<text x="575.5" y="310.6">±0°10'</text>
<text x="575.5" y="306.4">±0°20'</text>
<text x="558.8" y="319.2">0.5 UP TO 3</text>
<text x="559.4" y="323.4">3 UP TO 6</text>
<text x="576.6" y="319.2">±0.1</text>
<text x="576.6" y="323.5">±0.1</text>
<text x="558.9" y="327.7">6 UP TO 30</text>
<text x="576.7" y="327.7">±0.2</text>
<text x="557.8" y="332">30 UP TO 120</text>
<text x="576.6" y="332">±0.3</text>
<text x="556.8" y="340.5">315 UP TO 1000</text>
<text x="557.3" y="336.3">120 UP TO 315</text>
<text x="576.6" y="336.3">±0.5</text>
<text x="576.6" y="340.5">±0.8</text>
<text x="415.2" y="346.4">.</text>
<text x="530.3" y="346.5">.</text>
<text x="545.9" y="346.4">.</text>
<text x="556.2" y="344.7">1000 UP TO 2000</text>
<text x="576.6" y="344.7">±1.2</text>
<text x="415.2" y="351.5">.</text>
<text x="530" y="351.3">.</text>
<text x="545.9" y="351.4">.</text>
<text x="558.9" y="349">OVER 2000</text>
<text x="577.6" y="349">±2</text>
</g>
<g font-size="2.4">
<text x="7.7" y="382.7" transform="rotate(-90 7.7 382.7)">Uploading\2022-23\P23Y5\P23Y5B151054.dft</text>
<text x="7.7" y="409.8" transform="rotate(-90 7.7 409.8)">\\srv01102\ExDM</text>
</g>
<g font-size="2.1">
<text x="558.5" y="232.4">UNSPECIFIED TOL.(FAB)</text>
<text x="559.5" y="234.7">FOR ANGULAR IN mm.</text>
<text x="558.6" y="253.9">UNSPECIFIED TOL.(FAB)</text>
<text x="560.7" y="256.3">FOR LINEAR IN mm.</text>
<text x="558.7" y="292.3">UNSPECIFIED TOL.(M/C)</text>
<text x="559.6" y="294.7">FOR ANGULAR IN mm.</text>
<text x="558.7" y="313.7">UNSPECIFIED TOL.(M/C)</text>
<text x="560.6" y="316.1">FOR LINEAR IN mm.</text>
</g>
</svg>
